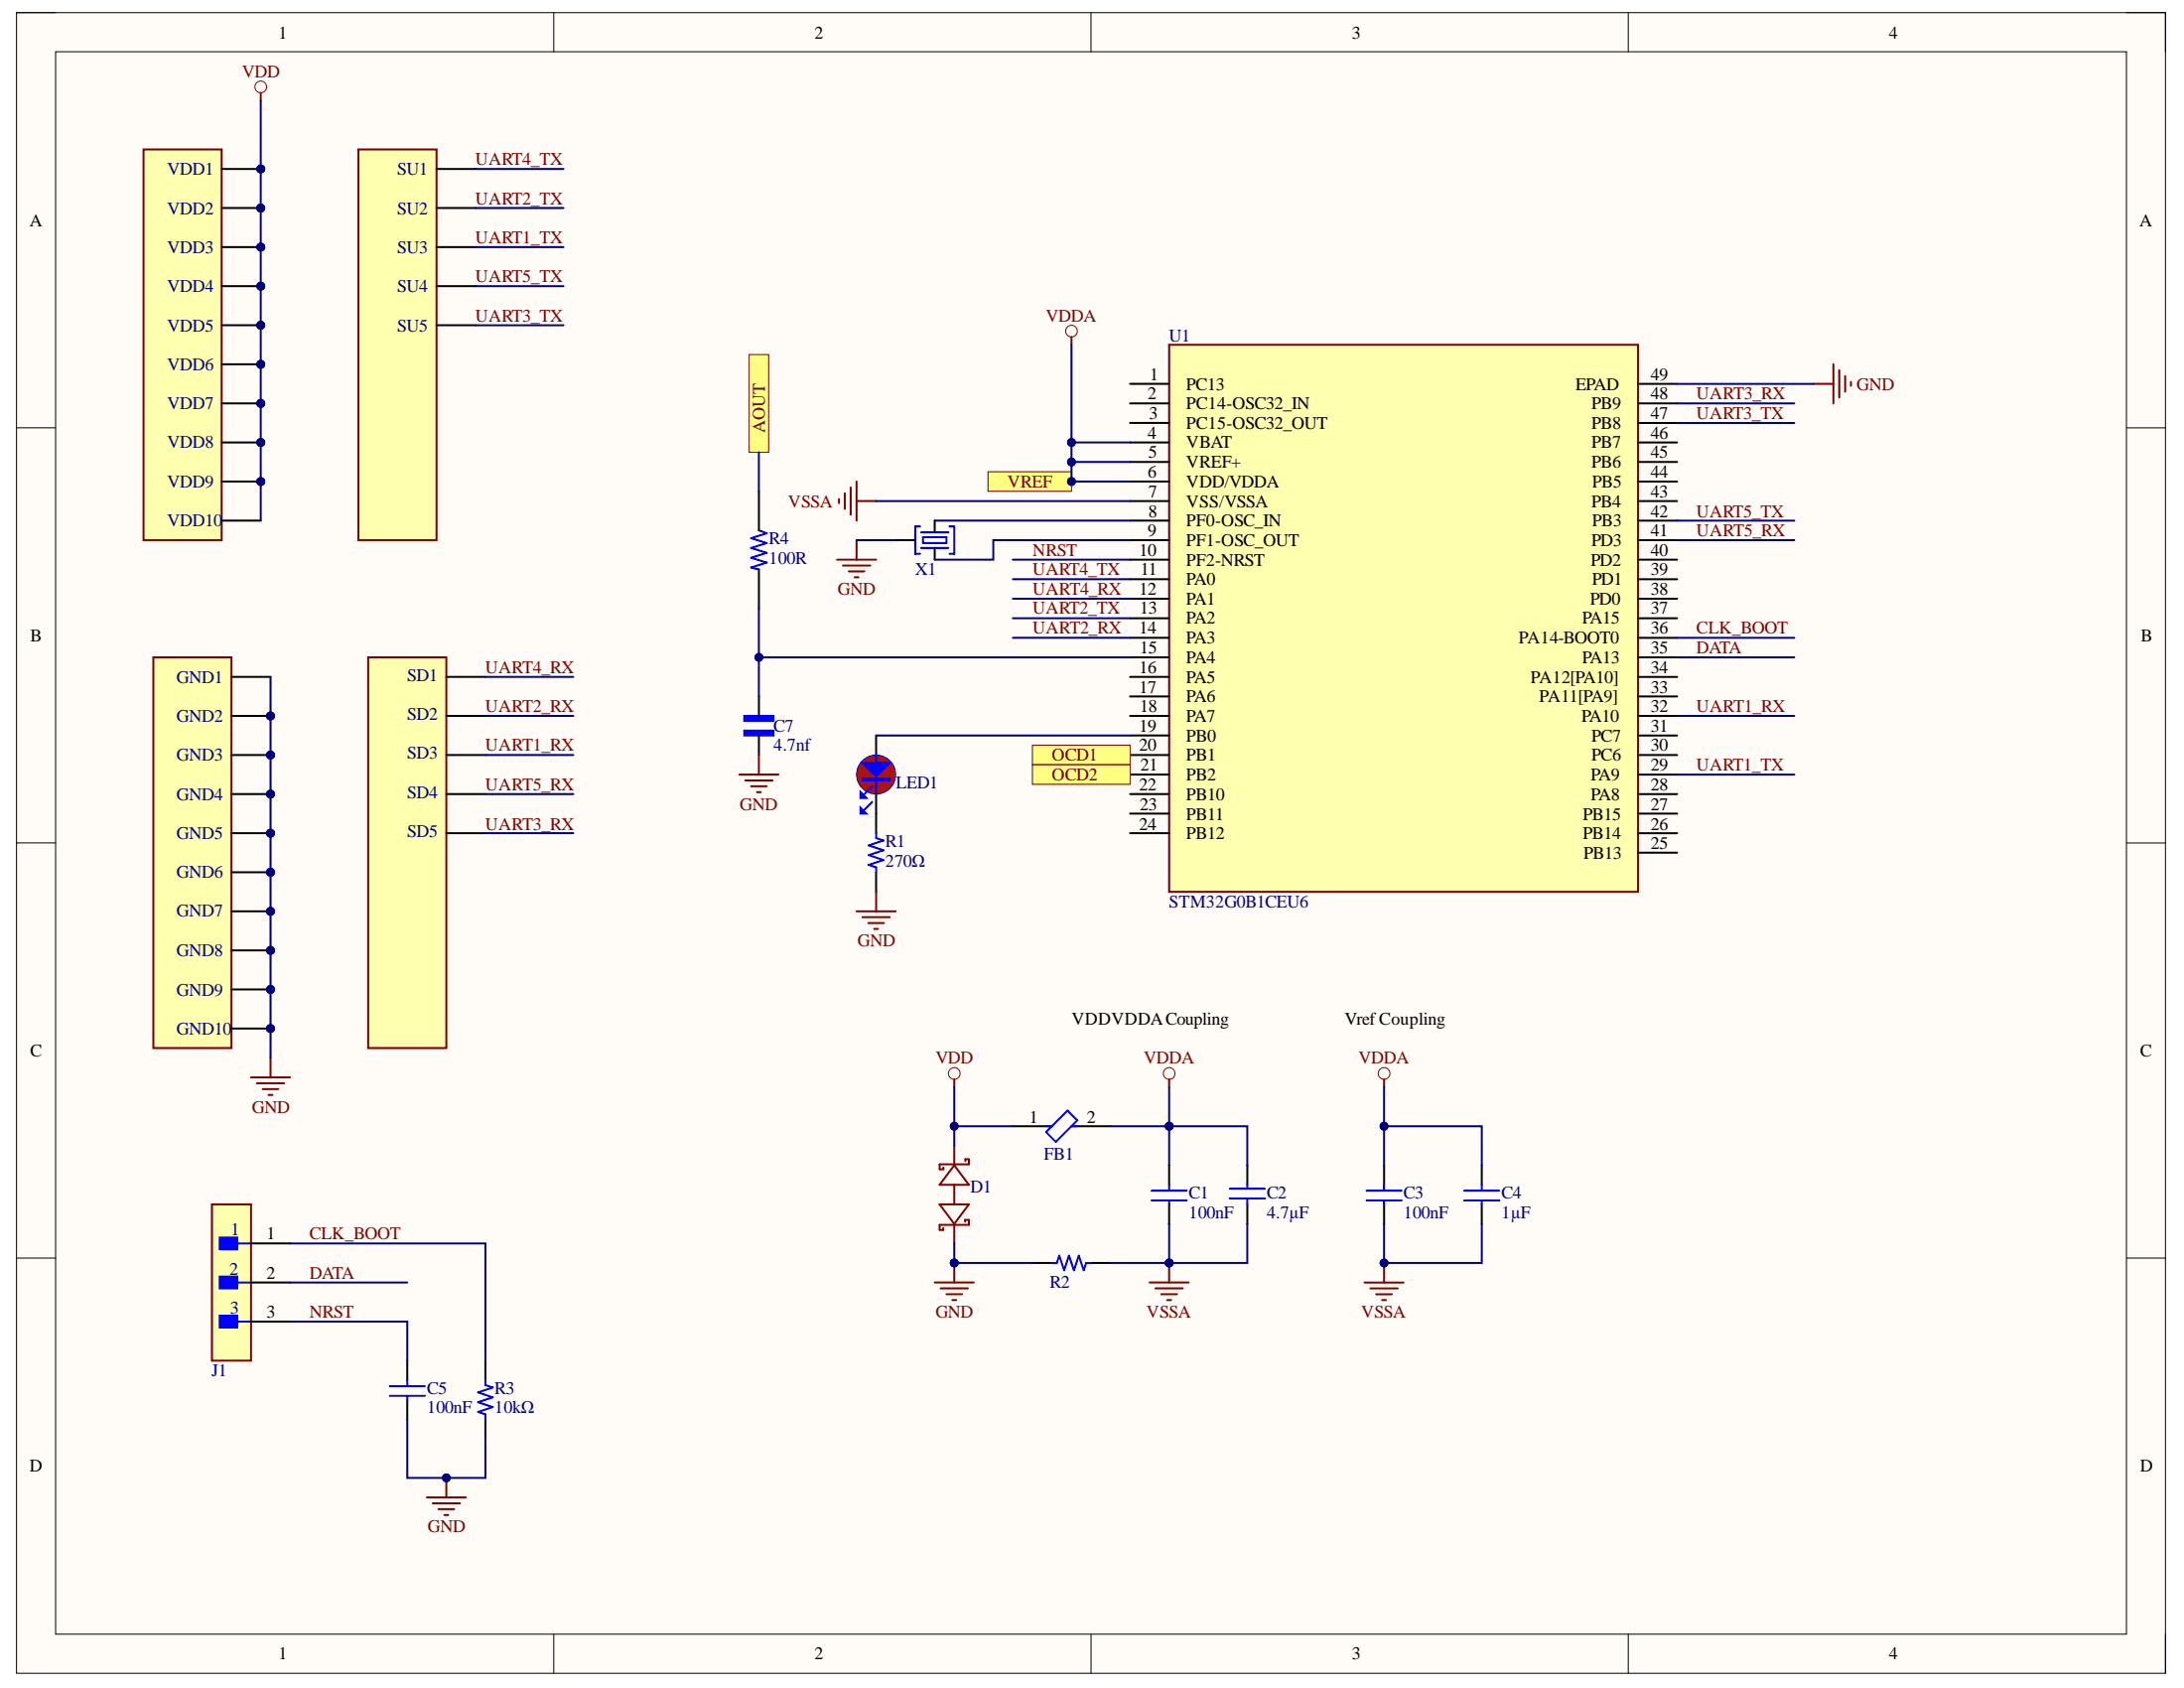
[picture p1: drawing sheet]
<svg xmlns="http://www.w3.org/2000/svg" width="279mm" height="216mm" viewBox="0 0 279 216" stroke-linecap="round" stroke-linejoin="round" font-family="sans-serif">
<path d="M2.1 1.6h274.9v212.4h-274.9z" fill-rule="evenodd" fill="#fffcf8"/>
<path d="M2.1 1.6h274.9v212.4h-274.9z" fill="none" stroke="#000" stroke-width=".13"/>
<path d="M7.1 6.6h264.9v202.4h-264.9z" fill-rule="evenodd" fill="#fffcf8"/>
<g fill="none" stroke="#000" stroke-width=".13">
<path d="M2.1 1.6h5M7.1 6.6h264.9v202.4h-264.9zM70.8 1.6v5M139.6 1.6v5M208.3 1.6v5M272 1.6h5v5M2.1 54.7h5M272 54.7h5M2.1 107.8h5M272 107.8h5M2.1 160.9h5M272 160.9h5"/>
<path d="M70.8 209v5M139.6 209v5M208.3 209v5M277 209v5"/>
</g>
<path d="M19.6 84.1h10v50h-10z" fill-rule="evenodd" fill="#ffffb0"/>
<path d="M19.6 84.1h10v50h-10z" fill="none" stroke="#800000" stroke-width=".25"/>
<path d="M47.1 84.1h10v50h-10z" fill-rule="evenodd" fill="#ffffb0"/>
<path d="M47.1 84.1h10v50h-10z" fill="none" stroke="#800000" stroke-width=".25"/>
<path d="M45.9 19.1h9.9v50h-9.9z" fill-rule="evenodd" fill="#ffffb0"/>
<path d="M45.9 19.1h9.9v50h-9.9z" fill="none" stroke="#800000" stroke-width=".25"/>
<path d="M18.4 19.1h10v50h-10z" fill-rule="evenodd" fill="#ffffb0"/>
<path d="M18.4 19.1h10v50h-10z" fill="none" stroke="#800000" stroke-width=".25"/>
<circle cx="33.4" cy="21.6" r=".5" fill="#000080"/>
<circle cx="33.4" cy="21.6" r=".5" fill="none" stroke="#000080" stroke-width=".13"/>
<path d="M28.4 21.6h5" fill="none" stroke="#000" stroke-width=".25"/>
<circle cx="33.4" cy="21.6" r=".5" fill="#000080"/>
<circle cx="33.4" cy="21.6" r=".5" fill="none" stroke="#000080" stroke-width=".13"/>
<circle cx="33.4" cy="26.6" r=".5" fill="#000080"/>
<circle cx="33.4" cy="26.6" r=".5" fill="none" stroke="#000080" stroke-width=".13"/>
<path d="M28.4 26.6h5" fill="none" stroke="#000" stroke-width=".25"/>
<circle cx="33.4" cy="26.6" r=".5" fill="#000080"/>
<circle cx="33.4" cy="26.6" r=".5" fill="none" stroke="#000080" stroke-width=".13"/>
<circle cx="33.4" cy="31.6" r=".5" fill="#000080"/>
<circle cx="33.4" cy="31.6" r=".5" fill="none" stroke="#000080" stroke-width=".13"/>
<path d="M28.4 31.6h5" fill="none" stroke="#000" stroke-width=".25"/>
<circle cx="33.4" cy="31.6" r=".5" fill="#000080"/>
<circle cx="33.4" cy="31.6" r=".5" fill="none" stroke="#000080" stroke-width=".13"/>
<circle cx="33.4" cy="36.6" r=".5" fill="#000080"/>
<circle cx="33.4" cy="36.6" r=".5" fill="none" stroke="#000080" stroke-width=".13"/>
<path d="M28.4 36.6h5" fill="none" stroke="#000" stroke-width=".25"/>
<circle cx="33.4" cy="36.6" r=".5" fill="#000080"/>
<circle cx="33.4" cy="36.6" r=".5" fill="none" stroke="#000080" stroke-width=".13"/>
<circle cx="33.4" cy="41.6" r=".5" fill="#000080"/>
<circle cx="33.4" cy="41.6" r=".5" fill="none" stroke="#000080" stroke-width=".13"/>
<path d="M28.4 41.6h5" fill="none" stroke="#000" stroke-width=".25"/>
<circle cx="33.4" cy="41.6" r=".5" fill="#000080"/>
<circle cx="33.4" cy="41.6" r=".5" fill="none" stroke="#000080" stroke-width=".13"/>
<circle cx="33.4" cy="46.6" r=".5" fill="#000080"/>
<circle cx="33.4" cy="46.6" r=".5" fill="none" stroke="#000080" stroke-width=".13"/>
<path d="M28.4 46.6h5" fill="none" stroke="#000" stroke-width=".25"/>
<circle cx="33.4" cy="46.6" r=".5" fill="#000080"/>
<circle cx="33.4" cy="46.6" r=".5" fill="none" stroke="#000080" stroke-width=".13"/>
<path d="M29.6 86.6h5" fill="none" stroke="#000" stroke-width=".25"/>
<circle cx="34.6" cy="91.6" r=".5" fill="#000080"/>
<circle cx="34.6" cy="91.6" r=".5" fill="none" stroke="#000080" stroke-width=".13"/>
<path d="M29.6 91.6h5" fill="none" stroke="#000" stroke-width=".25"/>
<circle cx="34.6" cy="91.6" r=".5" fill="#000080"/>
<circle cx="34.6" cy="91.6" r=".5" fill="none" stroke="#000080" stroke-width=".13"/>
<circle cx="34.6" cy="96.6" r=".5" fill="#000080"/>
<circle cx="34.6" cy="96.6" r=".5" fill="none" stroke="#000080" stroke-width=".13"/>
<path d="M29.6 96.6h5" fill="none" stroke="#000" stroke-width=".25"/>
<circle cx="34.6" cy="96.6" r=".5" fill="#000080"/>
<circle cx="34.6" cy="96.6" r=".5" fill="none" stroke="#000080" stroke-width=".13"/>
<circle cx="34.6" cy="101.6" r=".5" fill="#000080"/>
<circle cx="34.6" cy="101.6" r=".5" fill="none" stroke="#000080" stroke-width=".13"/>
<path d="M29.6 101.6h5" fill="none" stroke="#000" stroke-width=".25"/>
<circle cx="34.6" cy="101.6" r=".5" fill="#000080"/>
<circle cx="34.6" cy="101.6" r=".5" fill="none" stroke="#000080" stroke-width=".13"/>
<circle cx="34.6" cy="106.6" r=".5" fill="#000080"/>
<circle cx="34.6" cy="106.6" r=".5" fill="none" stroke="#000080" stroke-width=".13"/>
<path d="M29.6 106.6h5" fill="none" stroke="#000" stroke-width=".25"/>
<circle cx="34.6" cy="106.6" r=".5" fill="#000080"/>
<circle cx="34.6" cy="106.6" r=".5" fill="none" stroke="#000080" stroke-width=".13"/>
<circle cx="34.6" cy="111.6" r=".5" fill="#000080"/>
<circle cx="34.6" cy="111.6" r=".5" fill="none" stroke="#000080" stroke-width=".13"/>
<path d="M29.6 111.6h5" fill="none" stroke="#000" stroke-width=".25"/>
<circle cx="34.6" cy="111.6" r=".5" fill="#000080"/>
<circle cx="34.6" cy="111.6" r=".5" fill="none" stroke="#000080" stroke-width=".13"/>
<path d="M55.8 21.6h5M55.8 26.6h5M55.8 31.6h5M55.8 36.6h5M55.8 41.6h5M57.1 86.6h5M57.1 91.6h5M57.1 96.6h5M57.1 101.6h5M57.1 106.6h5" fill="none" stroke="#000" stroke-width=".25"/>
<circle cx="33.4" cy="11.1" r=".75" fill="none" stroke="#800000" stroke-width=".13"/>
<path d="M33.4 11.9v1M32.1 137.8h5M32.9 138.6h3.5M33.6 139.3h2M34.6 135.3v2.5M34.4 140h.5" fill="none" stroke="#800000" stroke-width=".25"/>
<path d="M149.6 44.1h60v70h-60z" fill-rule="evenodd" fill="#ffffb0"/>
<path d="M149.6 44.1h60v70h-60z" fill="none" stroke="#800000" stroke-width=".25"/>
<g fill="none" stroke="#000" stroke-width=".25">
<path d="M144.6 49.1h5M144.6 59.1h5M144.6 56.6h5M144.6 54.1h5M144.6 51.6h5M209.6 49.1h5M209.6 59.1h5M209.6 56.6h5M209.6 54.1h5M209.6 51.6h5M144.6 74.1h5M144.6 76.6h5"/>
<path d="M144.6 79.1h5M144.6 66.6h5M144.6 64.1h5M144.6 61.6h5M144.6 71.6h5M144.6 69.1h5M209.6 74.1h5M209.6 76.6h5M209.6 79.1h5M209.6 66.6h5M209.6 64.1h5M209.6 61.6h5"/>
<path d="M209.6 71.6h5M209.6 69.1h5M144.6 81.6h5M144.6 84.1h5M144.6 86.6h5M144.6 89.1h5M144.6 91.6h5M144.6 94.1h5M144.6 96.6h5M144.6 99.1h5M209.6 84.1h5M209.6 86.6h5"/>
<path d="M209.6 89.1h5M209.6 91.6h5M209.6 99.1h5M209.6 81.6h5M209.6 94.1h5M209.6 96.6h5M144.6 101.6h5M144.6 104.1h5M144.6 106.6h5M209.6 101.6h5M209.6 104.1h5M209.6 109.1h5"/>
<path d="M209.6 106.6h5"/>
</g>
<path d="M27.1 154h5v20h-5z" fill-rule="evenodd" fill="#ffffb0"/>
<path d="M27.1 154h5v20h-5z" fill="none" stroke="#800000" stroke-width=".25"/>
<path d="M28.1 158.3h2.3v1.5h-2.3z" fill-rule="evenodd" fill="#00f"/>
<path d="M28.1 158.3h2.3v1.5h-2.3zM30.4 159h1.7" fill="none" stroke="#00f" stroke-width=".25"/>
<path d="M28.1 163.3h2.3v1.5h-2.3z" fill-rule="evenodd" fill="#00f"/>
<path d="M28.1 163.3h2.3v1.5h-2.3zM30.4 164h1.7" fill="none" stroke="#00f" stroke-width=".25"/>
<path d="M28.1 168.3h2.3v1.5h-2.3z" fill-rule="evenodd" fill="#00f"/>
<path d="M117.7 67.3h-.6v3.5h.6M117.8 70.1h3.5M117.8 68.1h3.5M118.1 68.7h3v.8h-3zM121.5 67.3h.6v3.5h-.6M28.1 168.3h2.3v1.5h-2.3zM30.4 169h1.7M62.1 176.5v.7l.9 .3-1.8 .6 1.8 .6-1.8 .6 1.8 .7-1.8 .6 .9 .3v.6" fill="none" stroke="#00f" stroke-width=".25"/>
<path d="M114.6 69.1h2.5M119.6 66.6v1.5M119.6 70.1v1.5M32.1 159h5M32.1 164h5M32.1 169h5M52.1 174v2.5M52.1 179v2.5M62.1 174v2.5M62.1 181.5v2.5" fill="none" stroke="#000" stroke-width=".25"/>
<circle cx="137.1" cy="42.3" r=".75" fill="none" stroke="#800000" stroke-width=".13"/>
<g fill="none" stroke="#800000" stroke-width=".25">
<path d="M137.1 43.1v1M232 49.1h2.5M234.5 46.6v5M235.3 47.3v3.5M236 48.1v2M236.8 48.8v.5M107.3 63.8v.5M108.1 63.1v2M108.8 62.3v3.5M109.6 61.6v5M109.6 64.1h2.5M54.6 191.5h5"/>
<path d="M55.4 192.3h3.5M56.1 193h2M56.8 193.8h.6M57.1 189v2.5"/>
</g>
<path d="M49.9 177.3h4.5M49.9 178.5h4.5M52.1 176.5v.8M52.1 178.5v.5" fill="none" stroke="#000bff" stroke-width=".25"/>
<circle cx="57.1" cy="189" r=".5" fill="#000080"/>
<circle cx="57.1" cy="189" r=".5" fill="none" stroke="#000080" stroke-width=".13"/>
<circle cx="112.1" cy="99.1" r="2.5" fill="#f00"/>
<circle cx="112.1" cy="99.1" r="2.5" fill="none" stroke="#00f" stroke-width=".13"/>
<path d="M111.6 100.6l-1 1M111.6 102.6l-1 1" fill="none" stroke="#00f" stroke-width=".25"/>
<path d="M110.1 101.3l.7 .8h-.7z" fill="#00f"/>
<path d="M110.1 101.3l.7 .8h-.7z" fill="none" stroke="#00f" stroke-width=".25"/>
<path d="M110.1 103.3l.7 .8h-.7z" fill="#00f"/>
<g fill="none" stroke="#00f" stroke-width=".25">
<path d="M110.3 99.6h3.5v.2h-3.5zM110.6 97.8h3M110.8 97.6v.5h2.5v-.5M111.1 97.6v.7h2v-.7M111.3 97.6v1h1.5v-1M111.6 97.6v1.2h1v-1.2M111.8 97.6v1.5M111.8 99.6v.2M111.8 99.1l-1.5-1.5h3.5l-1.5 1.5M111.8 99.1h.5M112.1 96.6v5M112.3 97.6v1.5"/>
<path d="M112.3 99.6v.2M110.1 103.3l.7 .8h-.7zM112.1 106.6v.6l.9 .3-1.9 .6 1.9 .7-1.9 .6 1.9 .6-1.9 .6 1 .3v.7M133.8 144.8l2.8-2.8 1.2 1.3-2.7 2.7zM133.8 144h.8M137.1 144h.7"/>
</g>
<path d="M112.1 94.1v2.5M112.1 101.6v5M112.1 111.6v2.5M129.6 144h5M137.1 144h5M159.6 149v2.5M159.6 154v2.5" fill="none" stroke="#000" stroke-width=".25"/>
<g fill="none" stroke="#800000" stroke-width=".25">
<path d="M109.6 116.6h5M110.3 117.3h3.5M111.1 118.1h2M111.8 118.8h.5M112.1 114.1v2.5M122.1 138v1M120.2 154h3.8l-1.9 2.5zM120.7 157.1v.2h-.5M122.1 151.5v2.5M122.1 156.5v2.5M122.1 149l1.9 2.5h-3.8zM123.5 148.3h.5"/>
<path d="M124 148.3v.6h-3.8M124 156v.7h-3.8v.6M124 156h-.5v.3M119.6 164h5M120.3 164.8h3.5M121.1 165.5h2M121.8 166.3h.5M122.1 161.5v2.5"/>
</g>
<path d="M157.3 153.3h4.5M157.3 152h4.5M159.6 151.5v.5M159.6 153.3v.7" fill="none" stroke="#000bff" stroke-width=".25"/>
<circle cx="122.1" cy="137.3" r=".75" fill="none" stroke="#800000" stroke-width=".13"/>
<circle cx="122.1" cy="161.5" r=".5" fill="#000080"/>
<circle cx="122.1" cy="161.5" r=".5" fill="none" stroke="#000080" stroke-width=".13"/>
<path d="M149.6 149v2.5M149.6 154v2.5M177.1 149v2.5M177.1 154v2.5M189.6 149v2.5M189.6 154v2.5M132.1 161.5h2.5M139.6 161.5h2.5" fill="none" stroke="#000" stroke-width=".25"/>
<path d="M134.6 161.5h.6l.3-.9 .6 1.9 .7-1.9 .6 1.9 .6-1.9 .6 1.9 .3-1h.7" fill="none" stroke="#00f" stroke-width=".25"/>
<path d="M147.3 152.3h4.5M147.3 153.5h4.5M149.6 151.5v.8M149.6 153.5v.5M174.8 152.3h4.5M174.8 153.5h4.5M177.1 151.5v.8M177.1 153.5v.5M187.3 152.3h4.5M187.3 153.5h4.5M189.6 151.5v.8M189.6 153.5v.5" fill="none" stroke="#000bff" stroke-width=".25"/>
<g fill="none" stroke="#800000" stroke-width=".13">
<circle cx="149.6" cy="137.3" r=".75"/>
<circle cx="177.1" cy="137.3" r=".75"/>
</g>
<path d="M149.6 138v1M177.1 138v1.1M147.1 164h5M147.8 164.8h3.5M148.6 165.5h2M149.3 166.3h.5M149.6 161.5v2.5" fill="none" stroke="#800000" stroke-width=".25"/>
<circle cx="149.6" cy="161.5" r=".5" fill="#000080"/>
<circle cx="149.6" cy="161.5" r=".5" fill="none" stroke="#000080" stroke-width=".13"/>
<path d="M174.6 164h5M175.3 164.8h3.5M176.1 165.5h2M176.8 166.3h.5M177.1 161.5v2.5" fill="none" stroke="#800000" stroke-width=".25"/>
<circle cx="177.1" cy="161.5" r=".5" fill="#000080"/>
<circle cx="177.1" cy="161.5" r=".5" fill="none" stroke="#000080" stroke-width=".13"/>
<path d="M107.1 71.6h5M107.8 72.3h3.5M108.6 73.1h2M109.3 73.8h.5M109.6 69.1v2.5" fill="none" stroke="#800000" stroke-width=".25"/>
<circle cx="34.6" cy="116.6" r=".5" fill="#000080"/>
<circle cx="34.6" cy="116.6" r=".5" fill="none" stroke="#000080" stroke-width=".13"/>
<path d="M29.6 116.6h5" fill="none" stroke="#000" stroke-width=".25"/>
<circle cx="34.6" cy="116.6" r=".5" fill="#000080"/>
<circle cx="34.6" cy="116.6" r=".5" fill="none" stroke="#000080" stroke-width=".13"/>
<circle cx="34.6" cy="121.6" r=".5" fill="#000080"/>
<circle cx="34.6" cy="121.6" r=".5" fill="none" stroke="#000080" stroke-width=".13"/>
<path d="M29.6 121.6h5" fill="none" stroke="#000" stroke-width=".25"/>
<circle cx="34.6" cy="121.6" r=".5" fill="#000080"/>
<circle cx="34.6" cy="121.6" r=".5" fill="none" stroke="#000080" stroke-width=".13"/>
<circle cx="34.6" cy="126.6" r=".5" fill="#000080"/>
<circle cx="34.6" cy="126.6" r=".5" fill="none" stroke="#000080" stroke-width=".13"/>
<path d="M29.6 126.6h5" fill="none" stroke="#000" stroke-width=".25"/>
<circle cx="34.6" cy="126.6" r=".5" fill="#000080"/>
<circle cx="34.6" cy="126.6" r=".5" fill="none" stroke="#000080" stroke-width=".13"/>
<circle cx="34.6" cy="131.6" r=".5" fill="#000080"/>
<circle cx="34.6" cy="131.6" r=".5" fill="none" stroke="#000080" stroke-width=".13"/>
<path d="M29.6 131.6h5" fill="none" stroke="#000" stroke-width=".25"/>
<circle cx="34.6" cy="131.6" r=".5" fill="#000080"/>
<circle cx="34.6" cy="131.6" r=".5" fill="none" stroke="#000080" stroke-width=".13"/>
<circle cx="33.4" cy="51.6" r=".5" fill="#000080"/>
<circle cx="33.4" cy="51.6" r=".5" fill="none" stroke="#000080" stroke-width=".13"/>
<path d="M28.4 51.6h5" fill="none" stroke="#000" stroke-width=".25"/>
<circle cx="33.4" cy="51.6" r=".5" fill="#000080"/>
<circle cx="33.4" cy="51.6" r=".5" fill="none" stroke="#000080" stroke-width=".13"/>
<circle cx="33.4" cy="56.6" r=".5" fill="#000080"/>
<circle cx="33.4" cy="56.6" r=".5" fill="none" stroke="#000080" stroke-width=".13"/>
<path d="M28.4 56.6h5" fill="none" stroke="#000" stroke-width=".25"/>
<circle cx="33.4" cy="56.6" r=".5" fill="#000080"/>
<circle cx="33.4" cy="56.6" r=".5" fill="none" stroke="#000080" stroke-width=".13"/>
<circle cx="33.4" cy="61.6" r=".5" fill="#000080"/>
<circle cx="33.4" cy="61.6" r=".5" fill="none" stroke="#000080" stroke-width=".13"/>
<path d="M28.4 61.6h5" fill="none" stroke="#000" stroke-width=".25"/>
<circle cx="33.4" cy="61.6" r=".5" fill="#000080"/>
<circle cx="33.4" cy="61.6" r=".5" fill="none" stroke="#000080" stroke-width=".13"/>
<path d="M28.4 66.6h5" fill="none" stroke="#000" stroke-width=".25"/>
<path d="M95.8 45.3h2.5v12.5h-2.5z" fill-rule="evenodd" fill="#ffff80"/>
<path d="M95.8 45.3h2.5v12.5h-2.5z" fill="none" stroke="#800000" stroke-width=".13"/>
<path d="M132.1 95.3h12.5v2.5h-12.5z" fill-rule="evenodd" fill="#ffff80"/>
<path d="M132.1 95.3h12.5v2.5h-12.5z" fill="none" stroke="#800000" stroke-width=".13"/>
<path d="M132.1 97.8h12.5v2.5h-12.5z" fill-rule="evenodd" fill="#ffff80"/>
<path d="M132.1 97.8h12.5v2.5h-12.5z" fill="none" stroke="#800000" stroke-width=".13"/>
<path d="M126.4 60.3h10.7v2.5h-10.7z" fill-rule="evenodd" fill="#ffff80"/>
<path d="M126.4 60.3h10.7v2.5h-10.7z" fill="none" stroke="#800000" stroke-width=".13"/>
<path d="M97.1 67.8l1 .4-2 .6 2 .7-2 .6 2 .6" fill="none" stroke="#00f" stroke-width=".25"/>
<path d="M97.1 62.8v5" fill="none" stroke="#000" stroke-width=".25"/>
<path d="M95.2 93.4h3.8v.7h-3.8z" fill-rule="evenodd" fill="#00f"/>
<path d="M95.2 93.4h3.8v.7h-3.8z" fill="none" stroke="#00f" stroke-width=".25"/>
<path d="M95.2 91.6h3.8v.6h-3.8z" fill-rule="evenodd" fill="#00f"/>
<path d="M95.2 91.6h3.8v.6h-3.8z" fill="none" stroke="#00f" stroke-width=".25"/>
<path d="M97.1 89.1v2.5M97.1 94.1v2.5" fill="none" stroke="#000" stroke-width=".25"/>
<path d="M94.6 99.1h5M95.3 99.8h3.5M97.1 96.6v2.5M96.1 100.6h2M96.8 101.3h.5" fill="none" stroke="#800000" stroke-width=".25"/>
<g fill="none" stroke="#000080" stroke-width=".25">
<path d="M60.8 21.6h11.3M60.8 26.6h11.3M60.8 31.6h11.3M60.8 36.6h11.3M60.8 41.6h11.3M137.1 44.1v17.5h7.5M129.6 71.6h15M62.1 86.6h11.2M62.1 91.6h11.2M62.1 96.6h11.2M214.6 81.6h14.9M214.6 84.1h14.9"/>
<path d="M62.1 101.6h11.2M62.1 106.6h11.2M37.1 164h15"/>
</g>
<circle cx="137.1" cy="59.1" r=".5" fill="#000080"/>
<circle cx="137.1" cy="59.1" r=".5" fill="none" stroke="#000080" stroke-width=".13"/>
<circle cx="137.1" cy="56.6" r=".5" fill="#000080"/>
<circle cx="137.1" cy="56.6" r=".5" fill="none" stroke="#000080" stroke-width=".13"/>
<path d="M137.1 59.1h7.5" fill="none" stroke="#000080" stroke-width=".25"/>
<circle cx="137.1" cy="59.1" r=".5" fill="#000080"/>
<circle cx="137.1" cy="59.1" r=".5" fill="none" stroke="#000080" stroke-width=".13"/>
<path d="M137.1 56.6h7.5" fill="none" stroke="#000080" stroke-width=".25"/>
<circle cx="137.1" cy="56.6" r=".5" fill="#000080"/>
<circle cx="137.1" cy="56.6" r=".5" fill="none" stroke="#000080" stroke-width=".13"/>
<path d="M214.6 49.1h17.4M112.1 64.1h32.5M119.6 66.6h25M144.6 69.1h-17.5v2.5h-7.5M37.1 159h25v15M37.1 169h15v5M52.1 181.5v7.5h10v-5" fill="none" stroke="#000080" stroke-width=".25"/>
<circle cx="57.1" cy="189" r=".5" fill="#000080"/>
<circle cx="57.1" cy="189" r=".5" fill="none" stroke="#000080" stroke-width=".13"/>
<path d="M214.6 51.6h14.9M214.6 54.1h14.9M129.6 79.1h15M214.6 66.6h14.9M214.6 69.1h14.9M112.1 94.1h32.5M129.6 81.6h15M214.6 91.6h14.9M214.6 99.1h14.9M149.6 156.5v5h10v-5" fill="none" stroke="#000080" stroke-width=".25"/>
<circle cx="149.6" cy="161.5" r=".5" fill="#000080"/>
<circle cx="149.6" cy="161.5" r=".5" fill="none" stroke="#000080" stroke-width=".13"/>
<path d="M142.1 144h17.5v5" fill="none" stroke="#000080" stroke-width=".25"/>
<circle cx="149.6" cy="144" r=".5" fill="#000080"/>
<circle cx="149.6" cy="144" r=".5" fill="none" stroke="#000080" stroke-width=".13"/>
<path d="M149.6 144v5" fill="none" stroke="#000080" stroke-width=".25"/>
<circle cx="149.6" cy="144" r=".5" fill="#000080"/>
<circle cx="149.6" cy="144" r=".5" fill="none" stroke="#000080" stroke-width=".13"/>
<path d="M122.1 139v5h7.5" fill="none" stroke="#000080" stroke-width=".25"/>
<circle cx="122.1" cy="144" r=".5" fill="#000080"/>
<circle cx="122.1" cy="144" r=".5" fill="none" stroke="#000080" stroke-width=".13"/>
<path d="M122.1 144v2.5" fill="none" stroke="#000080" stroke-width=".25"/>
<circle cx="122.1" cy="144" r=".5" fill="#000080"/>
<circle cx="122.1" cy="144" r=".5" fill="none" stroke="#000080" stroke-width=".13"/>
<path d="M142.1 161.5h7.5" fill="none" stroke="#000080" stroke-width=".25"/>
<circle cx="149.6" cy="161.5" r=".5" fill="#000080"/>
<circle cx="149.6" cy="161.5" r=".5" fill="none" stroke="#000080" stroke-width=".13"/>
<path d="M122.1 161.5h10" fill="none" stroke="#000080" stroke-width=".25"/>
<circle cx="122.1" cy="161.5" r=".5" fill="#000080"/>
<circle cx="122.1" cy="161.5" r=".5" fill="none" stroke="#000080" stroke-width=".13"/>
<path d="M122.1 159v2.5" fill="none" stroke="#000080" stroke-width=".25"/>
<circle cx="122.1" cy="161.5" r=".5" fill="#000080"/>
<circle cx="122.1" cy="161.5" r=".5" fill="none" stroke="#000080" stroke-width=".13"/>
<path d="M177.1 149v-4.9h12.5v4.9" fill="none" stroke="#000080" stroke-width=".25"/>
<circle cx="177.1" cy="144" r=".5" fill="#000080"/>
<circle cx="177.1" cy="144" r=".5" fill="none" stroke="#000080" stroke-width=".13"/>
<path d="M177.1 156.5v5h12.5v-5" fill="none" stroke="#000080" stroke-width=".25"/>
<circle cx="177.1" cy="161.5" r=".5" fill="#000080"/>
<circle cx="177.1" cy="161.5" r=".5" fill="none" stroke="#000080" stroke-width=".13"/>
<path d="M177.1 139.1v5" fill="none" stroke="#000080" stroke-width=".25"/>
<circle cx="177.1" cy="144" r=".5" fill="#000080"/>
<circle cx="177.1" cy="144" r=".5" fill="none" stroke="#000080" stroke-width=".13"/>
<path d="M149.6 139v5" fill="none" stroke="#000080" stroke-width=".25"/>
<circle cx="149.6" cy="144" r=".5" fill="#000080"/>
<circle cx="149.6" cy="144" r=".5" fill="none" stroke="#000080" stroke-width=".13"/>
<path d="M109.6 69.1h5M34.6 86.6v48.7" fill="none" stroke="#000080" stroke-width=".25"/>
<circle cx="34.6" cy="91.6" r=".5" fill="#000080"/>
<circle cx="34.6" cy="91.6" r=".5" fill="none" stroke="#000080" stroke-width=".13"/>
<circle cx="34.6" cy="96.6" r=".5" fill="#000080"/>
<circle cx="34.6" cy="96.6" r=".5" fill="none" stroke="#000080" stroke-width=".13"/>
<circle cx="34.6" cy="101.6" r=".5" fill="#000080"/>
<circle cx="34.6" cy="101.6" r=".5" fill="none" stroke="#000080" stroke-width=".13"/>
<circle cx="34.6" cy="106.6" r=".5" fill="#000080"/>
<circle cx="34.6" cy="106.6" r=".5" fill="none" stroke="#000080" stroke-width=".13"/>
<circle cx="34.6" cy="111.6" r=".5" fill="#000080"/>
<circle cx="34.6" cy="111.6" r=".5" fill="none" stroke="#000080" stroke-width=".13"/>
<circle cx="34.6" cy="116.6" r=".5" fill="#000080"/>
<circle cx="34.6" cy="116.6" r=".5" fill="none" stroke="#000080" stroke-width=".13"/>
<circle cx="34.6" cy="121.6" r=".5" fill="#000080"/>
<circle cx="34.6" cy="121.6" r=".5" fill="none" stroke="#000080" stroke-width=".13"/>
<circle cx="34.6" cy="126.6" r=".5" fill="#000080"/>
<circle cx="34.6" cy="126.6" r=".5" fill="none" stroke="#000080" stroke-width=".13"/>
<circle cx="34.6" cy="131.6" r=".5" fill="#000080"/>
<circle cx="34.6" cy="131.6" r=".5" fill="none" stroke="#000080" stroke-width=".13"/>
<path d="M33.4 12.9v53.7M97.1 57.8v5" fill="none" stroke="#000080" stroke-width=".25"/>
<circle cx="33.4" cy="21.6" r=".5" fill="#000080"/>
<circle cx="33.4" cy="21.6" r=".5" fill="none" stroke="#000080" stroke-width=".13"/>
<circle cx="33.4" cy="26.6" r=".5" fill="#000080"/>
<circle cx="33.4" cy="26.6" r=".5" fill="none" stroke="#000080" stroke-width=".13"/>
<circle cx="33.4" cy="31.6" r=".5" fill="#000080"/>
<circle cx="33.4" cy="31.6" r=".5" fill="none" stroke="#000080" stroke-width=".13"/>
<circle cx="33.4" cy="36.6" r=".5" fill="#000080"/>
<circle cx="33.4" cy="36.6" r=".5" fill="none" stroke="#000080" stroke-width=".13"/>
<circle cx="33.4" cy="41.6" r=".5" fill="#000080"/>
<circle cx="33.4" cy="41.6" r=".5" fill="none" stroke="#000080" stroke-width=".13"/>
<circle cx="33.4" cy="46.6" r=".5" fill="#000080"/>
<circle cx="33.4" cy="46.6" r=".5" fill="none" stroke="#000080" stroke-width=".13"/>
<circle cx="33.4" cy="51.6" r=".5" fill="#000080"/>
<circle cx="33.4" cy="51.6" r=".5" fill="none" stroke="#000080" stroke-width=".13"/>
<circle cx="33.4" cy="56.6" r=".5" fill="#000080"/>
<circle cx="33.4" cy="56.6" r=".5" fill="none" stroke="#000080" stroke-width=".13"/>
<circle cx="33.4" cy="61.6" r=".5" fill="#000080"/>
<circle cx="33.4" cy="61.6" r=".5" fill="none" stroke="#000080" stroke-width=".13"/>
<path d="M97.1 77.8v6.3h47.5M129.6 76.6h15M129.6 74.1h15" fill="none" stroke="#000080" stroke-width=".25"/>
<circle cx="97.1" cy="84.1" r=".5" fill="#000080"/>
<circle cx="97.1" cy="84.1" r=".5" fill="none" stroke="#000080" stroke-width=".13"/>
<path d="M97.1 84.1v5" fill="none" stroke="#000080" stroke-width=".25"/>
<circle cx="97.1" cy="84.1" r=".5" fill="#000080"/>
<circle cx="97.1" cy="84.1" r=".5" fill="none" stroke="#000080" stroke-width=".13"/>
<text font-size="6" x="96.3" y="76.5">PIR402</text>
<text font-size="3.5" fill="#800000" x="121.4" y="148.5">PID102</text>
<text font-size="2.5" fill="#000080" x="126.3" y="62">POVREF</text>
<g font-size="2.3">
<text x="35.6" y="4.9">1</text>
<text x="104.2" y="4.9">2</text>
<text x="173" y="4.9">3</text>
<text x="241.6" y="4.9">4</text>
<text x="3.8" y="28.9">A</text>
<text x="273.7" y="28.9">A</text>
<text x="146.8" y="51.1">2</text>
<text x="147" y="53.6">3</text>
<text x="147.1" y="48.6">1</text>
<text x="151.7" y="49.9">PC13</text>
<text x="151.7" y="52.3">PC14-OSC32_IN</text>
<text x="201.6" y="49.9">EPAD</text>
<text x="203.6" y="52.3">PB9</text>
<text x="211.2" y="48.6">49</text>
<text x="211.2" y="53.6">47</text>
<text x="211.2" y="51.1">48</text>
<text x="146.8" y="56.1">4</text>
<text x="146.9" y="58.6">5</text>
<text x="151.7" y="54.9">PC15-OSC32_OUT</text>
<text x="151.7" y="57.3">VBAT</text>
<text x="151.7" y="59.9">VREF+</text>
<text x="203.6" y="59.9">PB6</text>
<text x="203.6" y="57.3">PB7</text>
<text x="203.6" y="54.9">PB8</text>
<text x="211.2" y="58.6">45</text>
<text x="211.2" y="56.1">46</text>
<text x="146.8" y="61.1">6</text>
<text x="146.9" y="63.6">7</text>
<text x="151.7" y="62.3">VDD/VDDA</text>
<text x="151.7" y="64.8">VSS/VSSA</text>
<text x="203.6" y="64.8">PB4</text>
<text x="203.7" y="62.3">PB5</text>
<text x="211.2" y="63.6">43</text>
<text x="211.2" y="61.1">44</text>
<text x="145.7" y="71.1">10</text>
<text x="146.8" y="68.6">9</text>
<text x="146.9" y="66.1">8</text>
<text x="151.7" y="67.3">PF0-OSC_IN</text>
<text x="151.7" y="69.8">PF1-OSC_OUT</text>
<text x="203.6" y="69.8">PD3</text>
<text x="203.7" y="67.3">PB3</text>
<text x="211.2" y="66.1">42</text>
<text x="211.2" y="71.1">40</text>
<text x="211.2" y="68.6">41</text>
<text x="145.7" y="76.1">12</text>
<text x="145.9" y="73.6">11</text>
<text x="151.7" y="74.8">PA0</text>
<text x="151.7" y="77.4">PA1</text>
<text x="151.7" y="72.4">PF2-NRST</text>
<text x="203.4" y="77.4">PD0</text>
<text x="203.5" y="72.4">PD2</text>
<text x="203.7" y="74.8">PD1</text>
<text x="211.2" y="76.1">38</text>
<text x="211.2" y="73.6">39</text>
<text x="3.9" y="82">B</text>
<text x="145.7" y="81.1">14</text>
<text x="145.8" y="78.5">13</text>
<text x="145.8" y="83.6">15</text>
<text x="151.7" y="79.8">PA2</text>
<text x="151.7" y="82.4">PA3</text>
<text x="194.3" y="82.4">PA14-BOOT0</text>
<text x="202.4" y="79.8">PA15</text>
<text x="211.2" y="83.6">35</text>
<text x="211.2" y="81.1">36</text>
<text x="211.2" y="78.5">37</text>
<text x="273.9" y="82">B</text>
<text x="145.7" y="86.1">16</text>
<text x="145.7" y="88.6">17</text>
<text x="151.7" y="84.8">PA4</text>
<text x="151.7" y="87.3">PA5</text>
<text x="151.7" y="89.8">PA6</text>
<text x="195.8" y="87.3">PA12[PA10]</text>
<text x="196.9" y="89.8">PA11[PA9]</text>
<text x="202.4" y="84.8">PA13</text>
<text x="211.2" y="88.6">33</text>
<text x="211.2" y="86.1">34</text>
<text x="145.7" y="93.6">19</text>
<text x="145.8" y="91.1">18</text>
<text x="151.7" y="92.3">PA7</text>
<text x="151.7" y="94.9">PB0</text>
<text x="202.3" y="92.3">PA10</text>
<text x="203.6" y="94.9">PC7</text>
<text x="211.2" y="91.1">32</text>
<text x="211.2" y="93.6">31</text>
<text x="145.7" y="96.1">20</text>
<text x="145.7" y="101">22</text>
<text x="145.9" y="98.6">21</text>
<text x="151.7" y="97.3">PB1</text>
<text x="151.7" y="99.9">PB2</text>
<text x="203.5" y="99.9">PA9</text>
<text x="203.6" y="97.3">PC6</text>
<text x="211.2" y="101">28</text>
<text x="211.2" y="98.6">29</text>
<text x="211.2" y="96.1">30</text>
<text x="145.7" y="106.1">24</text>
<text x="145.8" y="103.6">23</text>
<text x="151.7" y="102.3">PB10</text>
<text x="151.7" y="104.8">PB11</text>
<text x="151.7" y="107.3">PB12</text>
<text x="202.5" y="107.3">PB14</text>
<text x="202.5" y="104.8">PB15</text>
<text x="203.5" y="102.3">PA8</text>
<text x="211.2" y="106.1">26</text>
<text x="211.2" y="103.6">27</text>
<text x="202.6" y="109.8">PB13</text>
<text x="211.2" y="108.6">25</text>
<text x="137.1" y="131.1">VDDVDDACoupling</text>
<text x="172" y="131.1">VrefCoupling</text>
<text x="3.9" y="135.1">C</text>
<text x="273.8" y="135.1">C</text>
<text x="131.7" y="143.6">1</text>
<text x="139" y="143.6">2</text>
<text x="34.1" y="158.5">1</text>
<text x="34.1" y="163.5">2</text>
<text x="34.1" y="168.5">3</text>
<text x="3.8" y="188.2">D</text>
<text x="273.8" y="188.2">D</text>
<text x="35.6" y="212.2">1</text>
<text x="104.2" y="212.2">2</text>
<text x="173" y="212.2">3</text>
<text x="241.6" y="212.2">4</text>
</g>
<g font-size="2.3" fill="#800000">
<text x="31" y="9.9">VDD</text>
<text x="60.8" y="21.1">UART4_TX</text>
<text x="60.8" y="26.1">UART2_TX</text>
<text x="60.8" y="31.1">UART1_TX</text>
<text x="60.8" y="36.1">UART5_TX</text>
<text x="60.8" y="41.1">UART3_TX</text>
<text x="133.8" y="41.1">VDDA</text>
<text x="217" y="53.6">UART3_TX</text>
<text x="217" y="51.1">UART3_RX</text>
<text x="237.5" y="49.9">GND</text>
<text x="97.9" y="55.4" transform="rotate(-90 97.9 55.4)">AOUT</text>
<text x="100.8" y="64.8">VSSA</text>
<text x="128.9" y="62.3">VREF</text>
<text x="132.1" y="71.1">NRST</text>
<text x="217" y="68.6">UART5_RX</text>
<text x="217" y="66.1">UART5_TX</text>
<text x="107.2" y="76.1">GND</text>
<text x="132.1" y="73.6">UART4_TX</text>
<text x="132.1" y="76.1">UART4_RX</text>
<text x="132.1" y="78.5">UART2_TX</text>
<text x="132.1" y="81.1">UART2_RX</text>
<text x="217" y="81.1">CLK_BOOT</text>
<text x="217" y="83.6">DATA</text>
<text x="62.1" y="86.1">UART4_RX</text>
<text x="62.1" y="91.1">UART2_RX</text>
<text x="217" y="91.1">UART1_RX</text>
<text x="62.1" y="96.1">UART1_RX</text>
<text x="62.1" y="101">UART5_RX</text>
<text x="134.6" y="97.3">OCD1</text>
<text x="134.6" y="99.9">OCD2</text>
<text x="217" y="98.6">UART1_TX</text>
<text x="62.1" y="106.1">UART3_RX</text>
<text x="94.6" y="103.6">GND</text>
<text x="109.7" y="121.1">GND</text>
<text x="119.7" y="136.1">VDD</text>
<text x="146.3" y="136.1">VDDA</text>
<text x="173.8" y="136.1">VDDA</text>
<text x="32.2" y="142.3">GND</text>
<text x="39.6" y="158.5">CLK_BOOT</text>
<text x="39.6" y="163.5">DATA</text>
<text x="39.6" y="168.5">NRST</text>
<text x="119.7" y="168.5">GND</text>
<text x="146.7" y="168.5">VSSA</text>
<text x="174.1" y="168.5">VSSA</text>
<text x="54.7" y="196">GND</text>
</g>
<g font-size="2.3" fill="#000080">
<text x="21.4" y="22.4">VDD1</text>
<text x="50.8" y="22.4">SU1</text>
<text x="21.4" y="27.4">VDD2</text>
<text x="50.8" y="27.4">SU2</text>
<text x="21.4" y="32.4">VDD3</text>
<text x="50.8" y="32.4">SU3</text>
<text x="21.4" y="37.4">VDD4</text>
<text x="50.8" y="37.4">SU4</text>
<text x="21.4" y="42.4">VDD5</text>
<text x="21.4" y="47.3">VDD6</text>
<text x="50.8" y="42.4">SU5</text>
<text x="149.5" y="43.6">U1</text>
<text x="21.4" y="52.3">VDD7</text>
<text x="21.4" y="57.3">VDD8</text>
<text x="21.4" y="62.3">VDD9</text>
<text x="21.4" y="67.3">VDD10</text>
<text x="98.4" y="69.6">R4</text>
<text x="98.4" y="72.1">100R</text>
<text x="117.1" y="73.6">X1</text>
<text x="22.6" y="87.3">GND1</text>
<text x="52.1" y="87.1">SD1</text>
<text x="22.6" y="92.3">GND2</text>
<text x="52.1" y="92.1">SD2</text>
<text x="99" y="93.6">C7</text>
<text x="22.6" y="97.3">GND3</text>
<text x="52.1" y="97.1">SD3</text>
<text x="99" y="96.1">4.7nf</text>
<text x="114.6" y="100.8">LED1</text>
<text x="22.6" y="102.3">GND4</text>
<text x="22.6" y="107.3">GND5</text>
<text x="52.1" y="102.1">SD4</text>
<text x="52.1" y="107">SD5</text>
<text x="22.6" y="112.3">GND6</text>
<text x="113.3" y="110.9">270Ω</text>
<text x="113.3" y="108.3">R1</text>
<text x="22.6" y="117.3">GND7</text>
<text x="149.5" y="116.1">STM32G0B1CEU6</text>
<text x="22.6" y="122.4">GND8</text>
<text x="22.6" y="127.3">GND9</text>
<text x="22.6" y="132.3">GND10</text>
<text x="133.6" y="148.3">FB1</text>
<text x="124.2" y="152.5">D1</text>
<text x="152.1" y="155.8">100nF</text>
<text x="152.1" y="153.3">C1</text>
<text x="162.1" y="155.8">4.7µF</text>
<text x="162.1" y="153.3">C2</text>
<text x="179.6" y="155.8">100nF</text>
<text x="179.6" y="153.3">C3</text>
<text x="192.1" y="155.8">1µF</text>
<text x="192.1" y="153.3">C4</text>
<text x="29.5" y="158">1</text>
<text x="29.3" y="163">2</text>
<text x="134.3" y="164.7">R2</text>
<text x="29.4" y="168">3</text>
<text x="27.1" y="176">J1</text>
<text x="54.6" y="178.2">C5</text>
<text x="63.3" y="178.2">R3</text>
<text x="54.6" y="180.8">100nF</text>
<text x="63.3" y="180.8">10kΩ</text>
</g>
</svg>
